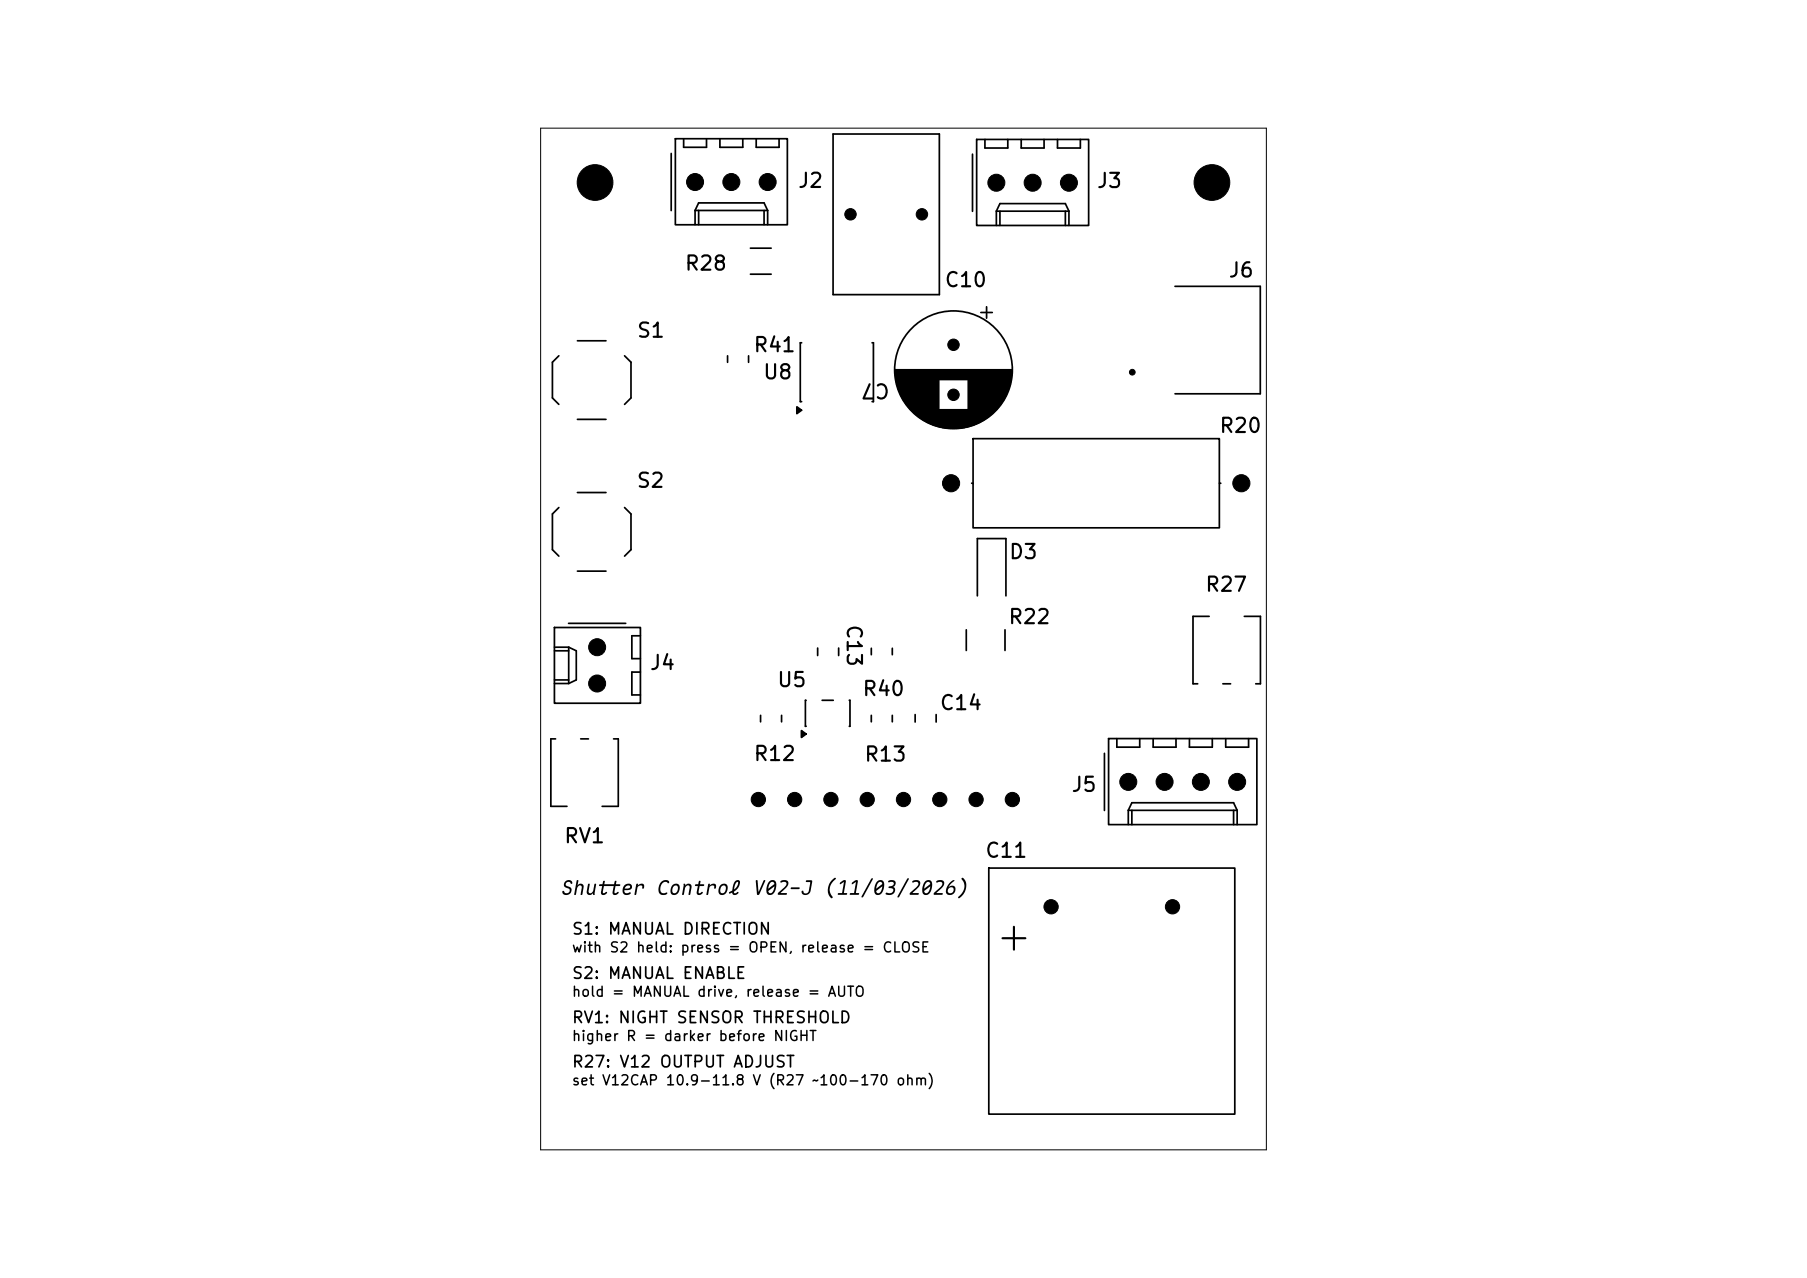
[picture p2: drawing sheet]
<svg xmlns="http://www.w3.org/2000/svg" width="297mm" height="210mm" viewBox="0 0 297 210" stroke-linecap="round" stroke-linejoin="round" font-family="sans-serif">
<g fill="#000">
<path d="M131 66.8l.7 .6-.7 .6zM131.7 120.1l.8 .5-.8 .6zM92.9 144.9a.62 .62 0 0 1 .7-.3 .62 .62 0 0 1 .4 .6 .26 .26 0 0 1-.3-.2 .39 .39 0 0 0-.7 .1 .39 .39 0 0 0 .3 .5 .75 .75 0 0 1 .6 1 .75 .75 0 0 1-1 .5 .36 .36 0 0 1-.4-.2 .36 .36 0 0 1 .1-.5 .47 .47 0 0 0 .7 .4 .47 .47 0 0 0 .1-.8 .66 .66 0 0 1-.7-.4 .66 .66 0 0 1 .2-.7zM94.8 144.6l.3 .1-.2 .8a.52 .52 0 0 1 .7-.3 .52 .52 0 0 1 .3 .6l-.2 1.1a.15 .15 0 0 1-.1 .2 .15 .15 0 0 1-.2-.2l.2-1a.36 .36 0 0 0-.3-.4 .36 .36 0 0 0-.4 .3l-.2 1.1a.15 .15 0 0 1-.2 .2 .15 .15 0 0 1-.1-.2zM96.7 145.2l.2 .1-.2 1.1a.36 .36 0 0 0 .4 .4 .36 .36 0 0 0 .4-.4l.2-1a.15 .15 0 0 1 .1-.2 .15 .15 0 0 1 .2 .2l-.3 1.5a.15 .15 0 0 1-.1 .2 .15 .15 0 0 1-.1-.2l-.1-.2a.52 .52 0 0 1-.6 .4 .52 .52 0 0 1-.4-.6zM98.5 145.3h.5l.1-.4a.15 .15 0 0 1 .2-.2 .15 .15 0 0 1 .1 .2l-.1 .4h1.6l.1-.4a.15 .15 0 0 1 .2-.2 .15 .15 0 0 1 .1 .2l-.1 .4h.6a.15 .15 0 0 1 .2 .2 .15 .15 0 0 1-.2 .1h-.6l-.2 .9a.23 .23 0 0 0 .2 .3 .23 .23 0 0 0 .3-.2 .13 .13 0 0 1 .2 0 .13 .13 0 0 1-.1 .2 .5 .5 0 0 1-.5 .3 .5 .5 0 0 1-.4-.6l.2-.9h-1.6l-.2 .9a.23 .23 0 0 0 .2 .3 .23 .23 0 0 0 .2-.2 .13 .13 0 0 1 .2 0 .13 .13 0 0 1 0 .2 .5 .5 0 0 1-.6 .3 .5 .5 0 0 1-.3-.6l.2-.9h-.5zM102.6 145.5a.66 .66 0 0 1 .8-.3 .66 .66 0 0 1 .4 .8 1.16 1.16 0 0 1-1.2 .3 .5 .5 0 0 0 .4 .5 .5 .5 0 0 0 .6-.2l.1 .1a.75 .75 0 0 1-1 .3 .75 .75 0 0 1-.3-1h.6a.36 .36 0 0 0 .4 0 .36 .36 0 0 0 .1-.4 .56 .56 0 0 0-.8 .4h-.3zM104.6 145.2h.2v.3a.54 .54 0 0 1 .7-.3 .54 .54 0 0 1 .3 .7 .15 .15 0 0 1-.1 .1 .15 .15 0 0 1-.1-.1 .4 .4 0 0 0-.5-.4 .4 .4 0 0 0-.3 .4l-.2 1a.15 .15 0 0 1-.2 .2 .15 .15 0 0 1-.1-.2zM108.7 144.9a.72 .72 0 0 1 1.3 .1 .2 .2 0 0 1-.2 .2 .2 .2 0 0 1-.2-.2 1.05 1.05 0 0 0-1 .5 1.05 1.05 0 0 0 .1 1.1l.6 .2a.22 .22 0 0 1 .2-.2 .22 .22 0 0 1 .2 .2 .87 .87 0 0 1-1.2 .2 .87 .87 0 0 1-.2-1.2l.2-.6zM110.5 145.5a.71 .71 0 0 1 1-.2 .71 .71 0 0 1 .2 1 .73 .73 0 0 1-.7 .8 .73 .73 0 0 1-.8-.7h.3a.44 .44 0 0 0 .5 .4 .44 .44 0 0 0 .4-.5 .48 .48 0 0 0-.2-.8 .48 .48 0 0 0-.7 .5v.4h-.3l.1-.5zM112.4 145.2a.22 .22 0 0 1 .2 .1 .22 .22 0 0 1 .1 .2 .52 .52 0 0 1 .6-.3 .52 .52 0 0 1 .4 .6l-.2 1.1a.15 .15 0 0 1-.2 .2 .15 .15 0 0 1-.1-.2l.1-1a.36 .36 0 0 0-.3-.4 .36 .36 0 0 0-.4 .3l-.2 1.1a.15 .15 0 0 1-.1 .2 .15 .15 0 0 1-.2-.2zM114.3 145.3h.5v-.4a.15 .15 0 0 1 .2-.2 .15 .15 0 0 1 .1 .2v.4h.5a.15 .15 0 0 1 .1 .2 .15 .15 0 0 1-.1 .1h-.6l-.2 .9a.23 .23 0 0 0 .2 .3 .23 .23 0 0 0 .3-.2 .13 .13 0 0 1 .2 0 .13 .13 0 0 1 0 .2 .5 .5 0 0 1-.6 .3 .5 .5 0 0 1-.4-.6l.2-.9h-.4z"/>
<path d="M116.4 145.2h.3l-.1 .3a.54 .54 0 0 1 .7-.3 .54 .54 0 0 1 .4 .7 .15 .15 0 0 1-.2 .1 .15 .15 0 0 1-.1-.1 .4 .4 0 0 0-.4-.4 .4 .4 0 0 0-.4 .4l-.2 1a.15 .15 0 0 1-.1 .2 .15 .15 0 0 1-.2-.2zM118.4 145.5a.71 .71 0 0 1 1-.2 .71 .71 0 0 1 .1 1 .73 .73 0 0 1-.7 .8 .73 .73 0 0 1-.7-.7h.3a.44 .44 0 0 0 .5 .4 .44 .44 0 0 0 .4-.5 .48 .48 0 0 0-.2-.8 .48 .48 0 0 0-.7 .5v.4h-.3l.1-.5zM120.9 144.8a.45 .45 0 0 1 .6-.1 .45 .45 0 0 1 .1 .6 2.24 2.24 0 0 1-1 1.3 .28 .28 0 0 0 .3 .2 .28 .28 0 0 0 .3-.2h.1a.51 .51 0 0 1-.4 .5 .51 .51 0 0 1-.6-.4l-.3 .1a.14 .14 0 0 1-.2-.1 .14 .14 0 0 1 .1-.2l.5-.2v-.1a.95 .95 0 0 0 .8-1.3 1.28 1.28 0 0 0-.5 1.3h-.3v-.3l.2-.7zM124.2 144.7l.2-.1 .1 .1 .2 1.8 .8-1.8a.14 .14 0 0 1 .2-.1 .14 .14 0 0 1 .1 .2l-1 2.1a.21 .21 0 0 1-.2 .2 .21 .21 0 0 1-.2-.2zM126.5 144.8a.7 .7 0 0 1 .9-.1 .7 .7 0 0 1 .2 .9 1.21 1.21 0 0 1-1.2 1.5l-.4-.4v-.3h.3a.4 .4 0 0 0 .4 .4 .4 .4 0 0 0 .4-.4l.2-.8-1 .8h-.3v-.4h.3l1-.7a.4 .4 0 0 0-.4-.4 .4 .4 0 0 0-.4 .4l-.2 .7h-.3l.2-.8zM128.3 144.8a.71 .71 0 0 1 .8-.2 .71 .71 0 0 1 .4 .8l-.3 .5-.9 .8 .9 .1a.15 .15 0 0 1 .1 .1 .15 .15 0 0 1-.1 .1h-1.2l-.2-.1 .1-.2 .9-.8a.67 .67 0 0 0 .4-.9l-.3-.1-.6 .1zM130 145.8h1.3a.15 .15 0 0 1 .1 .2 .15 .15 0 0 1-.1 .1h-1.3zM132.5 144.7l.8-.1 .2 .2-.3 1.6a.76 .76 0 0 1-.6 .7 .76 .76 0 0 1-.9-.6 .15 .15 0 0 1 .2-.1 .15 .15 0 0 1 .1 .1 .46 .46 0 0 0 .6 .3 .46 .46 0 0 0 .3-.4l.3-1.4-.7-.1zM136.8 144.6l.3-.3a.15 .15 0 0 1 .3 0 .14 .14 0 0 1-.1 .2 1.98 1.98 0 0 0-.4 3l-.2 .1a1.84 1.84 0 0 1-.1-2.8zM138.1 145l.6-.4a.23 .23 0 0 1 .2 0 .23 .23 0 0 1 .1 .3l-.3 1.9h.4a.15 .15 0 0 1 .1 .1 .15 .15 0 0 1-.1 .1h-1.3a.15 .15 0 0 1-.1-.1 .15 .15 0 0 1 .2-.1h.5l.3-1.8-.6 .3zM140.1 145l.5-.4a.23 .23 0 0 1 .3 0 .23 .23 0 0 1 .1 .3l-.3 1.9h.4a.15 .15 0 0 1 .1 .1 .15 .15 0 0 1-.2 .1h-1.2a.15 .15 0 0 1-.1-.1 .15 .15 0 0 1 .1-.1h.6l.3-1.8-.6 .3zM143.2 144.4l.1-.1a.13 .13 0 0 1 .1 0 .13 .13 0 0 1 0 .2l-1.6 2.9a.13 .13 0 0 1-.2 .1 .13 .13 0 0 1 0-.2z"/>
<path d="M144.2 144.8a.7 .7 0 0 1 .9-.1 .7 .7 0 0 1 .2 .9 1.21 1.21 0 0 1-1.2 1.5l-.4-.4v-.3h.3a.4 .4 0 0 0 .4 .4 .4 .4 0 0 0 .4-.4l.2-.8-1 .8h-.3v-.4h.3l1-.7a.4 .4 0 0 0-.4-.4 .4 .4 0 0 0-.4 .4l-.2 .7h-.3l.2-.8zM146 144.8l.2-.1a.65 .65 0 0 1 .7-.1 .65 .65 0 0 1 .3 .7l-.2 .3-.3 .2a.69 .69 0 0 1 .4 .8 .69 .69 0 0 1-.7 .5 .52 .52 0 0 1-.8-.3l.2-.1a.57 .57 0 0 0 .7 0 .57 .57 0 0 0 .2-.7l-.6-.1 .1-.2a.49 .49 0 0 0 .5-.1 .49 .49 0 0 0 .1-.6l-.4-.1a.22 .22 0 0 1-.2 .1 .22 .22 0 0 1-.2-.2zM149.1 144.4l.1-.1a.13 .13 0 0 1 .2 0 .13 .13 0 0 1 0 .2l-1.7 2.9a.13 .13 0 0 1-.2 .1 .13 .13 0 0 1 0-.2zM150 144.8a.71 .71 0 0 1 .8-.2 .71 .71 0 0 1 .4 .8l-.3 .5-.9 .8 .9 .1a.15 .15 0 0 1 .1 .1 .15 .15 0 0 1-.2 .1h-1.1l-.2-.1 .1-.2 .9-.8a.67 .67 0 0 0 .4-.9l-.4-.1-.5 .1zM152.1 144.8a.7 .7 0 0 1 .9-.1 .7 .7 0 0 1 .2 .9 1.21 1.21 0 0 1-1.2 1.5l-.4-.4v-.3h.3a.4 .4 0 0 0 .4 .4 .4 .4 0 0 0 .4-.4l.2-.8-1 .8h-.3v-.4h.3l1-.7a.4 .4 0 0 0-.4-.4 .4 .4 0 0 0-.4 .4l-.2 .7h-.3l.2-.8zM153.9 144.8a.71 .71 0 0 1 .9-.2 .71 .71 0 0 1 .4 .8l-.4 .5-.9 .8 .9 .1a.15 .15 0 0 1 .2 .1 .15 .15 0 0 1-.2 .1h-1.2l-.2-.1 .1-.2 .9-.8a.67 .67 0 0 0 .4-.9l-.3-.1-.5 .1zM156.2 145a.52 .52 0 0 1 .7-.3l-1 1.1a.66 .66 0 0 1 1-.1 .66 .66 0 0 1 0 .9 .75 .75 0 0 1-.8 .5 .75 .75 0 0 1-.6-.7h.3a.49 .49 0 0 0 .8 .2 .49 .49 0 0 0-.3-.8 .61 .61 0 0 0-.5 .6h-.3a2.18 2.18 0 0 1 .7-1.4zM158.1 144.3h.1a1.52 1.52 0 0 1 .4 2.1 1.98 1.98 0 0 1-1.1 1.2v-.1a2.27 2.27 0 0 0 .8-2.7l-.3-.4z"/>
</g>
<path d="M164.8 154.2h3.7M166.7 152.3v3.8" fill="none" stroke="#000" stroke-width=".35"/>
<g fill="none" stroke="#000" stroke-width=".28">
<path d="M110.3 25.2v9.4M111 22.8h18.4v14.1h-18.4zM112.4 22.8v1.4h3.7v-1.4M114.2 34.6l.6-1.3h10.8l.6 1.3M114.2 34.6h12M114.2 34.6v2.3M114.8 34.6v2.3M118.3 22.8v1.4h3.8v-1.4M124.3 22.8v1.4h3.7v-1.4M125.6 34.6v2.3M126.2 34.6v2.3M136.9 22h17.5v26.4h-17.5z"/>
<path d="M159.8 25.3v9.4M160.5 22.9h18.4v14.1h-18.4zM161.9 22.9v1.4h3.7v-1.4M163.8 34.7l.6-1.2h10.7l.6 1.2M163.8 34.7h11.9M163.8 34.7v2.3M164.4 34.7v2.3M167.8 22.9v1.4h3.8v-1.4M173.8 22.9v1.4h3.8v-1.4M175.1 34.7v2.3M175.7 34.7v2.3M91.9 58.5l-1.1 1v5.9l1.1 1"/>
<path d="M94.9 56h4.7M102.7 58.5l1 1v5.9l-1 1M119.6 58.5v1M123 58.5v1M123.3 40.8h3.5M123.3 45.1h3.5M131.8 56.3h-.3v9.7h.3M143.3 56.3h.3v9.7h-.3M161.2 51.4h1.9M162.2 50.4v1.9M193.1 47.1h14v17.6h-14M94.9 68.9h4.7"/>
<path d="M131 66.8l.7 .6-.7 .6zM147.1 60.8h19.2M147.1 60.9h19.2M147.1 61h19.2M147.1 61.1h19.2M147.2 61.2h19.1M147.2 61.3h19.1M147.2 61.4h19.1M147.2 61.5h19.1M147.2 61.6h19.1M147.2 61.7h19.1M147.2 61.8h19"/>
<path d="M147.2 61.9h19M147.2 62h19M147.2 62.1h19M147.2 62.2h19M147.3 62.3h18.9M147.3 62.4h18.9M147.3 62.5h7M147.3 62.6h7M147.3 62.7h7M147.4 62.8h6.9M147.4 62.9h6.9M147.4 63h6.9"/>
<path d="M147.4 63.1h6.9M147.5 63.2h6.8M147.5 63.3h6.8M147.5 63.4h6.8M147.5 63.5h6.8M147.6 63.6h6.7M147.6 63.7h6.7M147.6 63.8h6.7M147.6 63.9h6.7M147.7 64h6.6M147.7 64.1h6.6M147.8 64.2h6.5"/>
<path d="M147.8 64.3h6.5M147.9 64.4h6.4M147.9 64.5h6.4M147.9 64.6h6.4M148 64.7h6.3M148 64.8h6.3M148.1 64.9h6.2M148.1 65h6.2M148.2 65.1h6.1M148.2 65.2h6.1M148.3 65.3h6M148.3 65.4h6"/>
<path d="M148.4 65.5h5.9M148.4 65.6h5.9M148.5 65.6h5.8M148.5 65.7h5.8M148.6 65.8h5.7M148.6 65.9h5.7M148.7 66h5.6M148.8 66.1h5.5M148.8 66.2h5.5M148.9 66.3h5.4M148.9 66.4h5.4M149 66.5h5.3"/>
<path d="M149.1 66.6h5.2M149.2 66.7h5.1M149.2 66.8h5.1M149.3 66.9h5M149.4 67h4.9M149.5 67.1h4.8M149.5 67.2h4.8M149.6 67.2h4.7M149.7 67.3h14M149.8 67.4h13.8M149.9 67.5h13.6M150 67.6h13.5"/>
<path d="M150.1 67.7h13.3M150.2 67.8h13.1M150.3 67.9h12.9M150.4 68h12.6M150.5 68.1h12.4M150.6 68.2h12.2M150.7 68.3h12M150.8 68.4h11.8M151 68.5h11.5M151.1 68.6h11.3M151.2 68.7h11M151.3 68.7h10.8"/>
<path d="M151.5 68.8h10.4M151.6 68.9h10.2M151.8 69h9.9M151.9 69.1h9.6M152.1 69.2h9.2M152.3 69.3h8.9M152.5 69.4h8.5M152.7 69.5h8.1M152.9 69.6h7.7M153.1 69.7h7.3M153.3 69.8h6.8M153.6 69.9h6.3"/>
<path d="M153.8 70h5.8M154.1 70.1h5.2M154.5 70.2h4.4M154.9 70.3h3.6M155.5 70.3h2.5M159.2 62.5h7M159.2 62.6h6.9M159.2 62.7h6.9M159.2 62.8h6.9M159.2 62.9h6.9M159.2 63h6.8M159.2 63.1h6.8"/>
<path d="M159.2 63.2h6.8M159.2 63.3h6.8M159.2 63.4h6.7M159.2 63.5h6.7M159.2 63.6h6.7M159.2 63.7h6.7M159.2 63.8h6.6M159.2 63.9h6.6M159.2 64h6.6M159.2 64.1h6.5M159.2 64.2h6.5M159.2 64.3h6.4"/>
<path d="M159.2 64.4h6.4M159.2 64.5h6.3M159.2 64.6h6.3M159.2 64.7h6.3M159.2 64.8h6.2M159.2 64.9h6.2M159.2 65h6.1M159.2 65.1h6.1M159.2 65.2h6M159.2 65.3h6M159.2 65.4h5.9M159.2 65.5h5.9"/>
<path d="M159.2 65.6h5.8M159.2 65.7h5.7M159.2 65.8h5.7M159.2 65.9h5.6M159.2 66h5.5M159.2 66.1h5.5M159.2 66.2h5.4M159.2 66.3h5.4M159.2 66.4h5.3M159.2 66.5h5.2M159.2 66.6h5.2M159.2 66.7h5.1"/>
<path d="M159.2 66.8h5M159.2 66.9h4.9M159.2 67h4.9M159.2 67.1h4.8M159.2 67.2h4.7M159.2 67.2h4.6M159.7 79.4h.2M159.9 72.1h40.5v14.6h-40.5zM200.4 79.4h.3M91.9 83.4l-1.1 1.1v5.8l1.1 1.1M94.9 80.9h4.7M94.9 93.9h4.7"/>
<path d="M102.7 83.4l1 1.1v5.8l-1 1.1M160.6 97.9v-9.4h4.7v9.4M91.1 103.1h14.2v12.5h-14.2zM91.1 106.4h2.4M91.1 106.9h2.4M91.1 111.7h2.4M91.1 112.3h2.4M93.5 102.4h9.3M93.5 106.4v5.9M93.5 106.4l1.2 .5v4.8l-1.2 .6M105.3 104.5h-1.4v3.7h1.4M105.3 110.4h-1.4v3.8h1.4"/>
<path d="M125 117.5v1.1M128.5 117.5v1.1M132.5 115.1h-.1v4.3h.1M134.4 106.5v1.2M135.1 115.1h1.9M137.8 106.5v1.2M139.6 115.1h.1v4.3h-.1M143.2 106.5v1.1M143.2 117.5v1.1M146.7 106.5v1.1M146.7 117.5v1.1M150.4 117.4v1.2"/>
<path d="M153.9 117.4v1.2M158.8 103.5v3.4M165.2 103.5v3.4M198.7 101.3h-2.6v11.1h.8M201 112.4h1.3M204.5 101.3h2.7v11.1h-.8M91.3 121.4h-.8v11.1h2.7M95.4 121.4h1.3M100.8 121.4h.8v11.1h-2.6M131.7 120.1l.8 .5-.8 .6zM181.5 123.8v9.4M182.2 121.4h24.4v14.1h-24.4z"/>
<path d="M183.6 121.4v1.4h3.7v-1.4M185.4 133.2l.6-1.3h16.8l.5 1.3M185.4 133.2h17.9M185.4 133.2v2.3M186 133.2v2.3M189.5 121.4v1.4h3.8v-1.4M195.5 121.4v1.4h3.8v-1.4M201.5 121.4v1.4h3.7v-1.4M202.8 133.2v2.3M203.3 133.2v2.3M162.5 142.6h40.5v40.5h-40.5z"/>
<circle cx="156.7" cy="60.8" r="9.7"/>
</g>
<g fill="#000" stroke="#000" stroke-width=".16">
<circle cx="97.8" cy="30" r="2.93"/>
<circle cx="114.2" cy="29.9" r="1.4"/>
<circle cx="120.2" cy="29.9" r="1.4"/>
<circle cx="126.2" cy="29.9" r="1.4"/>
<circle cx="139.8" cy="35.2" r=".94"/>
<circle cx="151.5" cy="35.2" r=".94"/>
<circle cx="163.8" cy="30" r="1.4"/>
<circle cx="169.7" cy="30" r="1.4"/>
<circle cx="175.7" cy="30" r="1.4"/>
<circle cx="199.2" cy="30" r="2.93"/>
<circle cx="156.7" cy="56.7" r=".94"/>
<circle cx="156.3" cy="79.4" r="1.41"/>
<circle cx="156.7" cy="64.9" r=".94"/>
<circle cx="186.1" cy="61.2" r=".47"/>
<circle cx="204" cy="79.4" r="1.41"/>
<circle cx="98.1" cy="112.3" r="1.4"/>
<circle cx="98.1" cy="106.4" r="1.4"/>
<circle cx="124.6" cy="131.4" r="1.17"/>
<circle cx="130.6" cy="131.4" r="1.17"/>
<circle cx="136.6" cy="131.4" r="1.17"/>
<circle cx="142.5" cy="131.4" r="1.17"/>
<circle cx="148.5" cy="131.4" r="1.17"/>
<circle cx="154.5" cy="131.4" r="1.17"/>
<circle cx="160.4" cy="131.4" r="1.17"/>
<circle cx="166.4" cy="131.4" r="1.17"/>
<circle cx="185.4" cy="128.5" r="1.4"/>
<circle cx="191.4" cy="128.5" r="1.4"/>
<circle cx="197.4" cy="128.5" r="1.4"/>
<circle cx="203.3" cy="128.5" r="1.4"/>
<circle cx="172.8" cy="149" r="1.17"/>
<circle cx="192.7" cy="149" r="1.17"/>
</g>
<path d="M88.9 21.1h119.2v167.8h-119.2z" fill="none" stroke="#000" stroke-width=".16"/>
<g font-size="2.3">
<text x="131" y="31.4">J2</text>
<text x="180.1" y="31.5">J3</text>
<text x="112.4" y="45">R28</text>
<text x="155.1" y="47.8">C10</text>
<text x="201.8" y="46.2">J6</text>
<text x="104.5" y="56.1">S1</text>
<text x="123.7" y="58.4">R41</text>
<text x="125.3" y="62.9">U8</text>
<text x="146.4" y="62.4" transform="rotate(-180 146.4 62.4)">C7</text>
<text x="200.2" y="71.7">R20</text>
<text x="104.5" y="80.7">S2</text>
<text x="165.7" y="92.4">D3</text>
<text x="197.9" y="97.8">R27</text>
<text x="138.6" y="102.5" transform="rotate(90 138.6 102.5)">C13</text>
<text x="165.6" y="103.1">R22</text>
<text x="106.6" y="110.7">J4</text>
<text x="127.6" y="113.5">U5</text>
<text x="141.6" y="114.9">R40</text>
<text x="154.3" y="117.3">C14</text>
<text x="123.7" y="125.6">R12</text>
<text x="141.9" y="125.7">R13</text>
<text x="175.9" y="130.7">J5</text>
<text x="92.5" y="139.1">RV1</text>
<text x="161.8" y="141.5">C11</text>
</g>
<g font-size="1.9">
<text x="93.9" y="154">S1: MANUAL DIRECTION</text>
<text x="93.9" y="161.3">S2: MANUAL ENABLE</text>
<text x="93.9" y="168.6">RV1: NIGHT SENSOR THRESHOLD</text>
<text x="93.9" y="175.9">R27: V12 OUTPUT ADJUST</text>
</g>
<g font-size="1.6">
<text x="93.9" y="156.9">with S2 held: press = OPEN, release = CLOSE</text>
<text x="93.9" y="164.2">hold = MANUAL drive, release = AUTO</text>
<text x="93.9" y="171.5">higher R = darker before NIGHT</text>
<text x="93.9" y="178.8">set V12CAP 10.9-11.8 V (R27 ~100-170 ohm)</text>
</g>
</svg>
